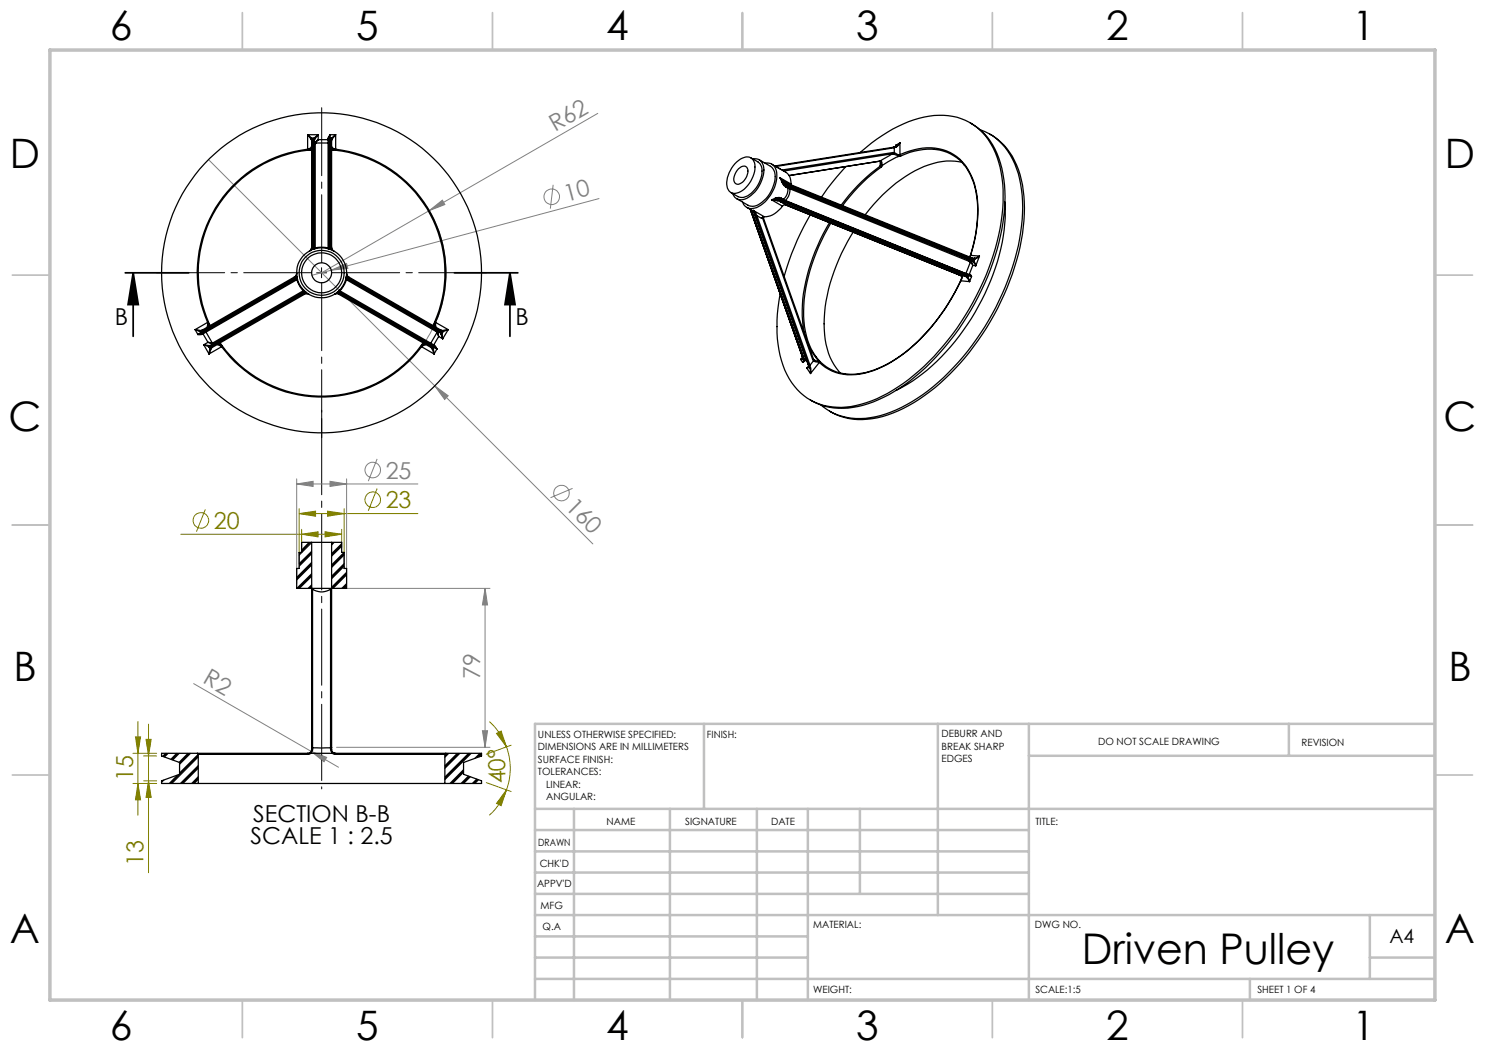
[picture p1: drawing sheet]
<svg xmlns="http://www.w3.org/2000/svg" width="297mm" height="210mm" viewBox="0 0 297 210" stroke-linecap="round" stroke-linejoin="round" font-family="sans-serif">
<g fill="none" stroke="#808080" stroke-width=".2">
<path d="M41.7 31.9l45.3 45.3M110.6 37l-.5 4.7M119.6 22.7l-33.7 19.4M119.8 39.7l-53.5 14.3M66.3 54l3-1.3 .3 1zM66.3 54l-3.9 1.1M85.3 41.3a24.9 24.9 0 0 1-.4 27.2M85.9 42.1l-21.6 12.5M85.9 42.1l2.6-2.1 .5 .9zM87 77.2l2.6 2-.7 .7zM87 77.2l31.6 31.6M59.3 96.8l3.3-.5v1z"/>
<path d="M59.3 95.8v20.9M59.3 96.8h24.3M66 96.3l3.3 .5-3.3 .5zM69.3 95.8v20.9M75.4 91.8l-1.7 4.4M114.5 97.7l-4.4 1.8M67.3 117.7h30.7M97 117.7v31.8M97 117.7l.5 3.3h-1zM38.7 136.7l23.5 13.6M62.2 150.3l3.1 1.2-.5 .9zM62.2 150.3l5.5 3.1"/>
<path d="M67.3 149.5h30.7M96.5 146.1h1l-.5 3.4z"/>
<circle cx="110.4" cy="39.3" r="1.56"/>
<circle cx="74.5" cy="94" r="1.55"/>
<circle cx="112.3" cy="98.6" r="1.57"/>
</g>
<g fill="none" stroke="#808000" stroke-width=".2">
<path d="M75.4 97.7l-1.7 4.5M36.2 106.8h32.1M41.1 101.9l-1.8 4.4M59.8 102.7l3.3-.5v1zM59.8 101.7v11M59.8 102.7h23.8M60.3 106.8l3.3-.4v1zM60.3 105.9v3.6M65 106.4l3.3 .4-3.3 .6zM65.5 102.2l3.3 .5-3.3 .5zM68.3 105.9v3.6M68.8 101.7v11"/>
<path d="M26.6 150.7h4.7M26.6 156.7h4.7M27.1 147.4h1l-.5 3.3zM27.6 156.7l.5 3.3h-1zM27.6 144.3v18.7M28.7 151.2h2.6M28.7 156.2h2.6M29.2 147.9h1l-.5 3.3zM29.7 156.2l.5 3.3h-1zM29.7 144.8v29.7M97.3 156.5l4.9 1.8M97.9 144.3a13.2 13.2 0 0 1 3.4 5.1"/>
<path d="M99.3 146.7l.9-.5 1.1 3.2zM101.3 158l-1.1 3.1-.9-.4zM101.3 149.4a12.4 12.4 0 0 1 0 8.6M101.3 158a13.2 13.2 0 0 1-3.4 5M102.2 149l-4.9 1.8"/>
<circle cx="74.5" cy="100" r="1.56"/>
<circle cx="40.2" cy="104.1" r="1.55"/>
</g>
<path d="M25 54.6h12.7M26.6 54.6l1.1 6.3h-2.1zM26.6 54.6v12.7M90.9 54.6h12.7M102 54.6l1 6.3h-2zM102 54.6v12.7" fill="none" stroke="#000" stroke-width=".35"/>
<path d="M62.3 54.5h-31M64.3 52.5v-31M64.3 56.5v31M66.3 54.5h31" fill="none" stroke="#000" stroke-width=".2" stroke-dasharray="15.2 1.3 1.3 1.3" stroke-dashoffset="1.6"/>
<path d="M64.3 82v75.8" fill="none" stroke="#000" stroke-width=".2" stroke-dasharray="15.2 1.3 1.3 1.3" stroke-dashoffset="-1.7"/>
<path d="M63.3 54.6h2M64.3 53.5v2.1" fill="none" stroke="#000" stroke-width=".2"/>
<g fill="none" stroke="#c0c0c0" stroke-width=".35">
<path d="M48.5 2.5v7.5M98.5 2.5v7.5M148.5 2.5v7.5M198.5 2.5v7.5M248.5 2.5v7.5M2.5 55h7.5M287 55h7.5M2.5 105h7.5M287 105h7.5M2.5 155h7.5M287 155h7.5M48.5 200v7.5"/>
<path d="M98.5 200v7.5M148.5 200v7.5M198.5 200v7.5M248.5 200v7.5"/>
</g>
<g fill="none" stroke="#c0c0c0" stroke-width=".5">
<path d="M140.8 144.8v17M187.6 144.8v38.2M205.8 144.8v55.2M205.8 151.2h81.2M257.8 144.8v6.4M287 144.8h-180v55.2M107 161.8h180M107 178.8h98.8M107 174.5h98.8M107 170.3h98.8M107 166h98.8M114.8 161.8v38.2"/>
<path d="M134 161.8v38.2M151.4 161.8v38.2M161.6 161.8v38.2M172 161.8v17M107 195.8h180M107 191.5h54.6M107 187.3h54.6M107 183h180M250 195.8v4.2M274 191.5h13M274 183v12.8"/>
</g>
<path d="M10 10h277v190h-277z" fill="none" stroke="#c0c0c0" stroke-width=".7"/>
<path d="M102 54.6l1 6.3h-2zM26.6 54.6l1.1 6.3h-2.1z" fill="#000"/>
<g fill="#808000">
<path d="M65 106.4l3.3 .4-3.3 .6zM60.3 106.8l3.3-.4v1z"/>
<path d="M65.5 102.2l3.3 .5-3.3 .5zM59.8 102.7l3.3-.5v1z"/>
<path d="M29.2 147.9h1l-.5 3.3zM29.7 156.2l.5 3.3h-1z"/>
<path d="M27.1 147.4h1l-.5 3.3zM27.6 156.7l.5 3.3h-1z"/>
<path d="M101.3 158l-1.1 3.1-.9-.4zM99.3 146.7l.9-.5 1.1 3.2z"/>
</g>
<g fill="#808080">
<path d="M62.2 150.3l3.1 1.2-.5 .9z"/>
<path d="M66.3 54l3-1.3 .3 1z"/>
<path d="M85.9 42.1l2.6-2.1 .5 .9z"/>
<path d="M87 77.2l2.6 2-.7 .7z"/>
<path d="M97 117.7l.5 3.3h-1zM96.5 146.1h1l-.5 3.4z"/>
<path d="M59.3 96.8l3.3-.5v1zM66 96.3l3.3 .5-3.3 .5z"/>
</g>
<g fill="none" stroke="#000" stroke-width=".25">
<path d="M61.5 26.9l.7 .9M61.5 26.9l.9 .7M61.5 29.8l.1 .2M61.5 29.8a24.9 24.9 0 0 0-20 34.7M61.5 26.9v2.9M61.5 26.9h2.1M61.6 30a24.7 24.7 0 0 0-19.6 35.1M61.8 29.8l.1 .1M61.8 29.8h-.3M61.9 29.9l.2 .1M62.1 30h-.5M62.1 30h.2"/>
<path d="M62.2 27.8l.1 .3M62.3 29.4l-.5 .4M62.3 29.7l-.4 .2M62.3 28.1v21.4M62.4 27.6l.1 .4M62.4 27.6l-.2 .2M62.4 27.6h.4M62.5 28l-.2 .1M62.5 28v21.3M62.7 28l.1 .1M62.7 28v21.7M62.8 27.6l-.1 .4"/>
<path d="M62.8 27.6l.2 .2M62.8 28.1v21.4M63 28.4l-.2 .3 .2 .1M63 27.8l-.2 .3M63 28.4l.1 .2M63 28.8v20.8M63.1 28.6l-.1 .2M63.1 28.6h2.5M63.6 26.9l-.6 .9M63.6 27.9l-.6 .5M63.6 26.9l-.8 .7M63.6 27.9l-.5 .7"/>
<path d="M63.6 26.9v1M63.6 27.9h2M65.6 27.9v.7M65.6 27.9h.2M65.6 27.8h.2M65.6 27.8v.1M65.6 28.6v21M65.8 28.4l-.2 .2M65.8 27.8h.1M65.8 27.8v21.7M66 27.6l-.2 .2M66 26.9v.7"/>
<path d="M66 26.9l-.2 .9M66 26.9l-.4 .9M66 27.6v22.1M66 27.6h.3M66 26.9h1.1M66.1 28l.2 .1M66.1 28v21.3M66.3 27.6l-.2 .4M66.3 27.6l.1 .2M66.3 29.4l.5 .4M66.3 29.7l.4 .2M66.3 28.1v21.4"/>
<path d="M66.3 30h.2M66.4 27.8l-.1 .3M66.5 30h.6M66.7 29.9l-.2 .1M66.8 29.8l-.1 .1M66.8 29.8h.3M67.1 30a24.7 24.7 0 0 1 19.5 35.1M67.1 26.9l-.7 .9M67.1 26.9l-.8 .7M67.1 29.8v.2M67.1 29.8a24.9 24.9 0 0 1 20 34.7M67.1 26.9v2.9"/>
<path d="M147 32.8a2.96 2.96 0 0 1 3.1-1.2 2.9 2.9 0 0 1 .5 3.7 4.5 4.5 0 0 1-4 3.4 2.01 2.01 0 0 1-1.2-2.7l.4-1.5zM147.7 33.8a1.02 1.02 0 0 1 1-.6 1.02 1.02 0 0 1 .9 .7 2.75 2.75 0 0 1-2.1 3 1.19 1.19 0 0 1-.6-1.9zM150.2 31.6l1.4 .8a2.97 2.97 0 0 1 .4 3.7 5.2 5.2 0 0 1-3.6 3.4l-.8-.2-1.4-.8M150.6 31.8a1.9 1.9 0 0 1 2.2 2.2 6.6 6.6 0 0 1-4.2 5.9 1.71 1.71 0 0 1-2.1-1.2M151.8 32l2.3 1.3a2.88 2.88 0 0 1 .7 3.5 6.2 6.2 0 0 1-3.9 4.4h-1.1l-2.4-1.5M153 32.6a2 2 0 0 1 2.4 2.3 7.2 7.2 0 0 1-4.5 6.7 1.83 1.83 0 0 1-2.4-1.2M154.3 40l1.1 .1M154.3 40l2.2 1.2M154.3 32.8l3.3 2 .4 .7 .2 1.3M155.1 39.6l-.8 .4M155.1 39.6l.6 .2M155.1 39.6l.6 .1"/>
<path d="M155.2 33.3l.9 .5M155.5 39.9l.8 .2M155.5 39.9l-1.2 .1M155.5 39.9l-.1 .2M155.7 39.8l-.2 .1M155.7 39.5l.6 .1M155.7 39.5l-.6 .1M155.7 39.5v.2M155.7 39.8l37.9 15.3M155.7 39.7v.1M155.7 39.7l38 15.3M156 35.6l.4 .8"/>
<path d="M156 35.6l.8 .9M156 35.6l.9 .8M156 35.6l2.2 1.2M156.3 39.6l-.1 .3M156.3 39.6l.4 .3M156.4 36.4l.5 .3M156.4 36.4l.4 .4M156.4 36.4l.3 .5M156.7 36.9l.4 .5M156.7 39.9l.4 .2M156.7 39.9l-.1 .1M156.8 36.5l.1 .2"/>
<path d="M156.8 36.5l.8 .4M156.8 36.8l.5 .4M156.8 36.8l-.1 .1M156.9 36.7l-.1 .1M156.9 36.7l37.3 15.1M156.9 36.4l.7 .3M156.9 36.4l-.1 .1M157.1 37.4l.5 .2M157.3 37.2l-.2 .2M157.3 37.2l36.8 14.8M157.3 37.2l.5 .2M157.6 37.6l-.2 1.3-.7 1"/>
<path d="M157.6 37.6l.4 .2M157.6 36.9l36.7 14.8M157.6 36.7h.1M157.6 36.7v.2M157.6 36.7l36.7 14.9M157.8 37.4l.3 .2M157.8 37.4l-.2 .2M158 37.8a3.2 3.2 0 0 1-.9 2.3M158 37.8l35.7 14.4M158.1 37.6l-.1 .2M158.1 37.6l35.8 14.4M158.2 36.8v.2"/>
<path d="M169.2 33.3l-2.8 3.2-2.1 2.9M172 30.5a27.5 27.5 0 0 1 14.8-7.4 11.7 11.7 0 0 1 12.6 8.4 30.7 30.7 0 0 1-.3 18.2 52.1 52.1 0 0 1-18.4 27 23.2 23.2 0 0 1-12.4 4.8 11.6 11.6 0 0 1-11.7-8.4 27.5 27.5 0 0 1-.6-14.3M176 32.2l.1 .1M176 32.2l.2 .1M176 32.2l-18.2 2.9M176 33.2l.2 .3M176 33.2a35.4 35.4 0 0 0-7.8 7.8M176 32.3v.9M176.1 32.3l.1 .4M176.1 32.3h.1M176.2 32.3a.58 .58 0 0 1 .1 .8M176.2 33.5a34.2 34.2 0 0 0-7.7 7.6"/>
<path d="M176.2 33l.1 .1M176.2 33l-.2 .2M176.3 32.7l-.1 .3M176.5 33.1l-.3 .4M176.5 33.1h-.2M178.5 30.8l-2.5 1.4M178.5 30.8h.2M178.5 30.8l-21.8 3.4M178.6 30.5h.3M178.6 30.5l-.1 .3M178.6 30.5l-22.2 3.5M178.7 30.8l1 .3"/>
<path d="M178.9 30.5l.8 .5M178.9 30.5l-.2 .3M178.9 29.6l-.2-.2-23.7 3.8 .2 .1M178.9 29.6l-23.7 3.7M178.9 29.6v.9M179.1 29.3h.1M179.1 29.3l-.5 .1M179.1 29.3l.1 .1M179.2 29l-.1 .3M179.2 29.4l-.3 .2M179.3 29.3h-.2M179.3 29.2v.1"/>
<path d="M179.6 31.3l-3.1 1.8M179.7 31.1l-.1 .2M179.7 31v.1M180 30.9a11.5 11.5 0 0 1 10-.4 10.7 10.7 0 0 1 5.3 8.2 27.9 27.9 0 0 1-1.2 12.4M180 30.9l.1 .3M180 28.6l-.3 .4-.5 .4M180 30.9l-.3 .1M180 28.6l-.7 .6M180 28.6v2.3M180 28.6l-.8 .4M180.1 31.2a11.4 11.4 0 0 1 10-.4 8.1 8.1 0 0 1 2.7 2.2M180.1 31.2l-.5 .1"/>
<path d="M192.4 32.4a14 14 0 0 0-10.4 2.3 32.5 32.5 0 0 0-9 8.3M192.8 32.9a14.1 14.1 0 0 1 2.7 10.1 29.8 29.8 0 0 1-1.4 8M194 24.5a13.6 13.6 0 0 1 6.6 10.3 36.7 36.7 0 0 1-2.6 19.2 50.5 50.5 0 0 1-18 23.6 20.7 20.7 0 0 1-13.2 4 11.2 11.2 0 0 1-4.8-1.6M196 26a12.4 12.4 0 0 1 7.7 8.7 32.6 32.6 0 0 1-1.2 18.6 51.7 51.7 0 0 1-18 25.6 22.7 22.7 0 0 1-13.3 4.8 11.2 11.2 0 0 1-7-2.7M197.9 26.8a13.8 13.8 0 0 1 6.6 10.2 37.3 37.3 0 0 1-2.6 19.2 51.2 51.2 0 0 1-17 22.9 22.4 22.4 0 0 1-13.3 4.8 11.4 11.4 0 0 1-5.7-1.7M58.9 55.6l-18.5 10.7M58.9 55.4v.2M58.9 55.4l-18.5 10.6M59.1 55.8l.3 .1M59.2 55.1l.1-.4-.1 .6M59.2 55.3l.1 .3M59.2 55.1v.2"/>
<path d="M59.2 55.3l-.3 .3M59.2 55.1l-.3 .3M59.2 55.8h.3l-.1 .1M59.2 55.8l-18.8 10.9M59.3 55.6l.1-.2-.1 .2M59.3 55.6h.1M59.3 55.6l-19.2 11M59.3 55.6l.2 .1M59.3 55.6l-.1 .2M59.4 55.9l.6 1.5 .6 .8M59.4 55.9l-18.2 10.5M60.6 58.2l.2-.1-.1 .3"/>
<path d="M60.6 58.2v.2M60.6 58.2l-17.9 10.3M60.7 58.7l.2 .1M60.7 58.7l-18.5 10.7M60.7 58.4l-18.5 10.7M60.9 58.2v.1M60.9 58.3l.2 .1h-.2M60.9 58.3v.1M60.9 58.3l-.2 .1M60.9 58.4l.2 .2M60.9 58.4l-18.8 10.9M60.9 58.8l-18.5 10.7"/>
<path d="M61.1 58.6l.2 .1M61.1 58.6l.6 .2-.4-.1M61.1 58.6l-.4 .1M61.3 58.7l-.4 .1M62.3 49.5l-.1 .3M62.4 49.8h-.2M62.4 49.8l-.5 .4 .3-.4M62.5 49.3l-.1 .5M62.5 49.3l-.2 .2M62.7 49.7l-.3 .1M62.7 49.7l-.1 .2 .2-.2M62.7 49.7h.1"/>
<path d="M62.8 49.7l.1 .1M62.8 49.5v.2M62.8 49.5l.2 .2v-.1M62.8 49.4l.2 .2M63 49.6l1.1-.1 1.5 .1M65.8 49.5l-.1 .2-.1-.1M65.8 49.5l.1 .2M65.8 49.4l-.2 .2M65.9 49.7l.2 .2-.1-.2M65.9 49.7h.1M65.9 49.7l-.2 .1M66 49.7l.2 .1"/>
<path d="M66.1 49.3l.1 .5M66.1 49.3l.2 .2M66.2 49.8l.5 .4-.3-.4M66.2 49.8h.2M66.3 49.5l.1 .3M67.4 58.7l.3 .1M67.5 58.6l-.6 .2 .5-.1M67.5 58.6l-.1 .1M67.5 58.6l.5 .1M67.7 58.4l-.2 .2M67.7 58.4l19.1 11.1M67.7 58.3l-.2 .1h.2"/>
<path d="M67.7 58.3v.1M67.7 58.3l.2 .1M67.7 58.8l18.5 10.7M67.8 58.2l-.1 .1M67.9 58.4l18.8 10.8M68 58.7l-.3 .1M68 58.2l-.2-.1 .1 .3M68 58.2l.1 .2M68 58.7l18.4 10.7M68 58.2l18.1 10.4M69.3 55.9l-.4 1-.9 1.3M69.3 55.9l17.9 10.4"/>
<path d="M69.3 55.6l-.1 .1M69.3 55.6l.1 .2M69.4 55.6l-.1-.2v.2M69.4 55.6h-.1M69.4 55.6l18.8 10.8M69.4 55.3v.3M69.4 55.3l.4 .3M69.4 55.8l-.3 .1h.2M69.4 55.8l18.5 10.7M69.5 55.1l-.2-.4 .1 .6M69.5 55.1l-.1 .2M69.5 55.1l.2 .3"/>
<path d="M69.5 55.8l-.2 .1M69.7 55.4l.1 .2M69.7 55.4l18.5 10.6M69.8 55.6l18.4 10.7M149.4 41.5l1.3 .8M150.1 41.9l10.6 29.9M150.4 42.1l10.5 29.7M150.6 42.2l.3 .3M150.6 42.2h.1M150.6 42.1v.1M150.6 42.1l.4 .5M150.6 42.1l.5 .5"/>
<path d="M150.6 42.1l2.3 1.2M150.9 42.5l.1 .1M150.9 42.5h.1M150.9 42.5l10.8 30.6M151 42.6l.1 .5h.3M151 42.6h.1M151.1 42.6l.3 .5M151.4 43.1l.9 .6 .6-.4M151.4 43.1l10.6 30M152.5 43.5l10 28.4M152.6 43.4l10.1 28.3-.2 .2M155.4 40.1l.8 .3"/>
<path d="M156.2 40.4l.9 .5-.6 .3M156.2 40.4l36.7 14.8M156.3 40.1l-.1 .3M156.3 40.1l36.7 14.9M156.5 41.2a4.6 4.6 0 0 1-3.6 2.1M157 40.9l34.8 14.1M157.1 40.1v.1M157.1 40.1l36.1 14.6M162.1 43a53 53 0 0 0-5.3 12.3M165.9 44.5a35.7 35.7 0 0 0-5.5 18.6l.5 3.6M166.2 44.6a35.7 35.7 0 0 0-5.5 18.7 12.8 12.8 0 0 0 4 9.6l1.2 .9a8.2 8.2 0 0 0 3.2 1M170.6 46.4a36.4 36.4 0 0 0-5.8 18.4 13.6 13.6 0 0 0 3.3 9.8"/>
<path d="M191.8 55l.4 .1M191.8 55h.1M192.1 56.3a37 37 0 0 1-14.6 16.5 13.9 13.9 0 0 1-8.5 1.9M192.1 56.2h.1M192.2 55.1l.2 .3-.3 .8M192.2 56.2a37 37 0 0 1-14.6 16.6 13.2 13.2 0 0 1-10.5 1.7l-2-1-1.2-1M192.2 56.2l1.7 .1M192.2 55.1l.2 .5-.2 .6M192.2 55.1l.7 .1M192.9 55.2l.5 .3M193 55l.5 .4M193 55l-.1 .2"/>
<path d="M193.2 54.7l.7 .2M193.2 54.7h.1M193.4 55.5l.5 .8M193.5 55.4l.4 .9M193.5 55.4l-.1 .1M193.6 55.1l.7 .2M193.6 55.1l-.1 .3M193.7 55l-.1 .1M193.7 55h.1M193.7 52.2l.4 .2M193.8 55l.5 .3M193.9 52l-.2 .2"/>
<path d="M193.9 52l.3 .3M193.9 54.9l-.1 .1M193.9 52h.2M193.9 54.9h.1M194 54.9l.3 .4M194 54.9l-.2 .1M194.1 52.4l.5 .7M194.1 52.4l-.9 2.3M194.1 51.1l-.1 .3v-.1M194.1 51.1h.1M194.1 51.1l-.1 .3M194.1 51v.1"/>
<path d="M194.1 52l.5 .3M194.1 51.1l1.8 .1M194.2 51.8l.6 .4M194.2 51.8l-.1 .2M194.2 52.3l.4 .8M194.2 52.3l-.1 .1M194.3 51.7l.6 .1M194.3 55.3l-.4 1M194.3 51.6h.6M194.3 51.6v.1M194.6 53.1l-.7 1.8M194.6 53.1l.6 .1"/>
<path d="M194.6 52.3l.6 .9M194.8 52.2l.4 1M194.8 52.2l-.2 .1M194.9 51.6v.2M194.9 51.8l-.1 .4M195.9 51.2l-1 .6M195.9 51.2l-1 .4M195.9 51.2l-.7 2M201 40.4a38.3 38.3 0 0 1-5.3 20.8 39.9 39.9 0 0 1-16.5 16.9M39 65.9l1.1 .2M39 65.9l1 .4M39 65.9l.6 1"/>
<path d="M40 66.3l.1 .3M40.1 66.1l-.1 .2M40.1 66.6l.3 .1M40.1 66.6l-.5 .3M40.4 66.7l-.8 .2M40.4 66.7h.1M40.4 66.7l.1 .1M40.4 66.3h-.4M40.4 66v.3M40.4 66l-.3 .1M40.5 66.8l-.9 .1M40.5 66.6l.1 .2"/>
<path d="M40.6 66.8l1 1.7M40.6 66.8h-.1M40.7 69l1.1 .1M40.7 69l1.1 .3M40.7 69l1.1 1.8M41 66.3l.2 .1M41.2 66.4l-.6 .4M41.2 66.4l1.2 2.2M41.5 64.5v.9M41.5 64.5l-2.5 1.4M41.6 68.5l.8 .3M41.6 68.5l.8 .1"/>
<path d="M41.6 68.5l-.9 .5M41.6 64.4h.1M41.6 64.4l-.1 .1M41.6 64.4l.1 .9M41.6 64.4l.3 .7M41.8 69.3l.2 .4M41.8 69.1v.2M42 69.7l.2 .1M42 69.7l-.2 1.1M42.1 69.3h-.3M42.2 69.4l-.2 .3M42.2 69.1l-.1 .2"/>
<path d="M42.2 69.4l.2 .1M42.2 69.1h-.4M42.2 69.8l-.4 1M42.4 69.5l-.2 .3M42.4 68.6v.2M42.7 68.5v.3h-.3M42.7 68.5l-.3 .1M43.5 68.9l.8 .4M43.7 68.8l.7 .5M44 68.6l.4 .7M44 68.6a24.6 24.6 0 0 0 40.6 0M44.3 69.3a24.9 24.9 0 0 0 40 0"/>
<path d="M44.3 69.3l-2.5 1.5M44.4 69.3h-.1M44.4 69.3h.1M84.2 69.3h.1M84.3 69.3l2.5 1.5M84.7 68.6l-.5 .7M84.9 68.8l-.7 .5M85.2 68.9l-.9 .4M86.1 68.6l.1 .3M86.1 68.6l.6 .4M86.2 69.5l.2 .3M86.4 69.4l.3 .3"/>
<path d="M86.4 69.4l-.2 .1M86.4 69.8l.4 1M86.7 69.7l-.3 .1M86.7 69.7l.1 1.1M86.7 69.2l.1 .3M86.7 69l-.1 .2M86.7 69.2h.1M86.7 69l.2 .1M86.8 69.5l.6 .3M86.8 69.2l.6 .6M86.8 69.5l-.1 .2M86.9 69.1l-.1 .1"/>
<path d="M86.9 69.1l.5 .7M87 64.4l.1 .1M87 64.4l-.1 .9M87 64.4l-.3 .7M87.1 64.4h-.1M87.1 64.5l.1 .9M87.1 64.5l2.5 1.4M87.2 66.3l.3-.1 .1 .3M87.2 66.3l.2 .2M87.4 66.5l.3 .8M87.4 66.5l-1.3 2.1M87.4 69.8l-.6 1"/>
<path d="M87.6 66.5l.1 .8M87.6 66.5h-.2M87.7 67.3l.8 .5M87.7 67.3l-1 1.7M87.9 66.5l.3 .3M88.2 66.8l.3 1M88.2 66.4l.2 .3M88.2 66.4l-.3 .1M88.2 66v.3M88.2 66l.3 .1M88.2 66.3h.4M88.4 66.7l-.2 .1"/>
<path d="M88.4 66.7l.1 1.1M88.5 66.1l.1 .2M88.6 66.3l-.2 .4M89.6 65.9l-1.1 .2M89.6 65.9l-1 .4M89.6 65.9l-1.1 1.9M160.1 71.9l.4 .6M160.4 71.2l.2 .4M160.5 71.4l-.4 .5M160.6 71.6l-.5 .3M160.6 71.6l.1 .2M160.7 71.8h.2"/>
<path d="M160.7 71.8l-.2 .7M160.9 71.8v.1M160.9 71.9l-.4 .6M160.9 71.9l.2 .1M161 71.7l.3 .2M161 71.7l-.1 .2M161.1 72l-.6 .5M161.1 71.5l-.1 .2M161.3 71.9l-.2 .1M161.3 71.9l.1 .1M161.3 71.9h.1M161.4 73.6l.7 1.1"/>
<path d="M161.7 73l.1 .4M161.7 73h.1M161.7 73.1l.3 .5M161.7 73.1h.3M161.7 73.2l-.3 .4M161.8 73.3v.1M161.8 73.4l-.4 .2M161.8 73.4l.2 .2M162 69.6l.9 1.5 1 1.3M162 73.6l.1 1.1M162 69.6l-.1 .1M162 69.6v.3"/>
<path d="M162 69.6h.1M162 73.1l.1 .4M162.1 73.5v1.2M162.1 73.5l-.1 .1M162.5 71.9l.2 .3M162.6 71.7l.2 .2M162.7 72.2l1.2 .3M162.7 72.2l-.7 .9M162.8 71.9l1.1 .5M162.8 71.9l-.1 .3M163.9 72.5l-1.8 2.2M163.9 72.4v.1"/>
<path d="M163.9 72.4l.1 .1M62.3 108.5h4M62.3 108.5v41M62.3 108.5h-2v2h-.5v3.2h-.5v4h3M62.4 117.7l.1 .2M62.5 117.9a3.3 3.3 0 0 0 3.6 0M62.5 117.9v31.7M66.1 117.9v31.7M66.3 117.7l-.2 .2M66.3 108.5h2v2h.5v3.2h.5v4h-7M66.3 108.5v41M39.4 150.7l.3 .2"/>
<path d="M39.4 150.7h22.1M39.4 150.7h-7.1v.5l3.6 1.3v2.4l-3.6 1.3v.5h7.4M39.7 156.7h49.3M39.7 150.9h21.9M39.7 150.9v5.8M61.5 150.7l.1 .2M61.8 150.6l-.3 .1M61.8 150.6h.1M61.9 150.6l.2 .1M62.1 150.7l-.5 .2M62.1 150.7h4.4M62.3 149.5l.2 .1"/>
<path d="M62.3 149.9l-.1 .5-.4 .2M62.3 149.9h.2M62.3 149.5v.4M62.5 149.6h3.6M62.5 149.9v.1a.75 .75 0 0 1-.6 .6M62.5 149.6v.3M66.1 149.6v.3M66.1 149.9l.2 .5 .4 .2M66.1 149.9h.2M66.3 149.5l-.2 .1M66.3 149.9l.1 .3 .4 .4M66.3 149.5v.4"/>
<path d="M66.5 150.7l.6 .2M66.7 150.6l-.2 .1M66.7 150.6h.1M66.8 150.6l.3 .1M67.1 150.9h21.9M67.1 150.7v.2M67.1 150.7h22.1M89 150.9v5.8M89.2 150.7l-.2 .2M89.2 150.7h7.1v.5l-3.6 1.3v2.4l3.6 1.3v.5h-7.3"/>
<circle cx="64.3" cy="54.6" r="4.5"/>
<circle cx="64.3" cy="54.5" r="32"/>
<circle cx="64.3" cy="54.6" r="2"/>
<circle cx="64.3" cy="54.6" r="5"/>
<circle cx="64.3" cy="54.6" r="4"/>
</g>
<g fill="none" stroke="#000" stroke-width=".2">
<path d="M59.4 113.7l-.1 .1M60.1 110.5l-.3 .3M61.8 108.5l-1.5 1.5M62.1 108.5l-1.8 1.8M62.3 108.5l-2.5 2.5M62.3 110.8l-2.5 2.5M62.3 113l-3 3M62.3 115.3l-2.4 2.4M62.3 117.5l-.1 .2M62.3 110.5l-2.5 2.5M62.3 112.7l-3 3M62.3 115l-2.7 2.7"/>
<path d="M62.3 117.2l-.4 .5M62.3 110.2l-2.5 2.5M62.3 112.5l-3 3M62.3 114.7l-3 3M62.3 116.9l-.7 .8M66.6 108.5l-.3 .3M66.9 108.5l-.6 .5M68.3 109.3l-2 2M68.3 109l-2 2M68.3 108.7l-2 2M68.8 110.5l-2.5 2.5M68.8 111l-2.5 2.5"/>
<path d="M68.8 110.7l-2.5 2.5M68.8 113.3l-2.5 2.5M68.8 113l-2.5 2.5M68.8 112.7l-2.5 2.5M69.3 115l-2.7 2.7M69.3 117.3l-.4 .4M69.3 114.7l-2.9 3M69.3 117l-.7 .7M69.3 114.4l-3 3M69.3 116.7l-1 1M32.4 156.2h-.1M32.8 156l-.5 .5"/>
<path d="M33.1 150.7l-.6 .6M33.4 150.7l-.7 .6M33.7 150.7l-.8 .7M35.3 150.7l-1.2 1.2M35.5 155l-1.7 1.7M35.6 150.7l-1.2 1.2M35.9 150.7l-1.3 1.3M37.6 150.7l-1.8 1.8M37.9 150.7l-2 1.9M38.1 150.7l-2.2 2.2M39.7 151.4l-5.3 5.3M39.7 153.7l-3.1 3"/>
<path d="M39.7 155.9l-.8 .8M39.7 151.1l-5.6 5.6M39.7 153.4l-3.4 3.3M39.7 155.6l-1.1 1.1M39.7 150.8l-3.8 3.8M39.7 153.1l-3.6 3.6M39.7 155.3l-1.4 1.4M89.2 150.7l-.2 .2M89.5 150.7l-.5 .5M89.8 150.7l-.8 .8M91.4 150.7l-2.4 2.4M91.7 150.7l-2.7 2.7"/>
<path d="M92 150.7l-3 3M92.7 154.5l-2.2 2.2M92.7 154.2l-2.5 2.5M92.7 153.9l-2.7 2.8M93.7 155.2l-1.5 1.5M93.7 150.7l-4.7 4.7M93.9 155.3l-1.4 1.4M94 150.7l-5 5M94.1 155.4l-1.4 1.3M94.3 150.7l-5.3 5.3M95.3 155.8l-.9 .9M95.5 155.9l-.8 .8"/>
<path d="M95.7 156l-.7 .7M96 150.7l-1.1 1M96.2 150.7l-.8 .8M96.3 150.9l-.5 .5"/>
</g>
<text font-size="8.5" x="216.4" y="192.7">Driven Pulley</text>
<g font-size="8.1">
<text x="22" y="8">6</text>
<text x="71.2" y="8">5</text>
<text x="121.2" y="8">4</text>
<text x="171.3" y="8">3</text>
<text x="221.3" y="8">2</text>
<text x="270.5" y="8">1</text>
<text x="2" y="33.6">D</text>
<text x="289" y="33.6">D</text>
<text x="1.7" y="86.1">C</text>
<text x="288.7" y="86.1">C</text>
<text x="2.7" y="136.1">B</text>
<text x="289.7" y="136.1">B</text>
<text x="2" y="188.6">A</text>
<text x="289" y="188.6">A</text>
<text x="22" y="208">6</text>
<text x="71.2" y="208">5</text>
<text x="121.2" y="208">4</text>
<text x="171.3" y="208">3</text>
<text x="221.3" y="208">2</text>
<text x="270.5" y="208">1</text>
</g>
<g font-size="4.7" fill="#808080">
<text x="111" y="26.4" transform="rotate(-30 111 26.4)">R62</text>
<text x="113.3" y="40.3" transform="rotate(-15 113.3 40.3)">10</text>
<text x="77.1" y="95.7">25</text>
<text x="112.9" y="101.6" transform="rotate(45 112.9 101.6)">160</text>
<text x="40.4" y="136.5" transform="rotate(30 40.4 136.5)">R2</text>
<text x="96" y="135.8" transform="rotate(-90 96 135.8)">79</text>
</g>
<g font-size="4.7">
<text x="22.9" y="65">B</text>
<text x="103.1" y="65">B</text>
<text x="50.7" y="164.3">SECTION B-B</text>
<text x="50.1" y="168.9">SCALE 1 : 2.5</text>
</g>
<g font-size="4.7" fill="#808000">
<text x="77.1" y="101.6">23</text>
<text x="42.8" y="105.8">20</text>
<text x="26.6" y="156.2" transform="rotate(-90 26.6 156.2)">15</text>
<text x="101.2" y="156.7" transform="rotate(-92 101.2 156.7)">40°</text>
<text x="28.7" y="173.2" transform="rotate(-90 28.7 173.2)">13</text>
</g>
<text font-size="3.9" x="277.9" y="188.5">A4</text>
<g font-size="2">
<text x="107.6" y="147.6">UNLESS OTHERWISE SPECIFIED:</text>
<text x="141.4" y="147.6">FINISH:</text>
<text x="188.3" y="147.5">DEBURR AND</text>
<text x="188.3" y="150">BREAK SHARP</text>
<text x="219.6" y="149">DO NOT SCALE DRAWING</text>
<text x="260.3" y="149.2">REVISION</text>
<text x="107.6" y="150.1">DIMENSIONS ARE IN MILLIMETERS</text>
<text x="107.6" y="152.6">SURFACE FINISH:</text>
<text x="107.6" y="155.1">TOLERANCES:</text>
<text x="188.3" y="152.5">EDGES</text>
<text x="109.2" y="157.6">LINEAR:</text>
<text x="109.2" y="160.1">ANGULAR:</text>
<text x="121.3" y="165">NAME</text>
<text x="137" y="164.9">SIGNATURE</text>
<text x="154.2" y="164.9">DATE</text>
<text x="207.1" y="164.9">TITLE:</text>
<text x="107.6" y="169.1">DRAWN</text>
<text x="107.9" y="173.3">CHK'D</text>
<text x="107.4" y="177.4">APPV'D</text>
<text x="108.1" y="181.8">MFG</text>
<text x="108.5" y="186">Q.A</text>
<text x="162.6" y="185.5">MATERIAL:</text>
<text x="207" y="185.5">DWG NO.</text>
<text x="162.6" y="198.5">WEIGHT:</text>
<text x="207.1" y="198.6">SCALE:1:5</text>
<text x="251.5" y="198.6">SHEET 1 OF 4</text>
</g>
</svg>
